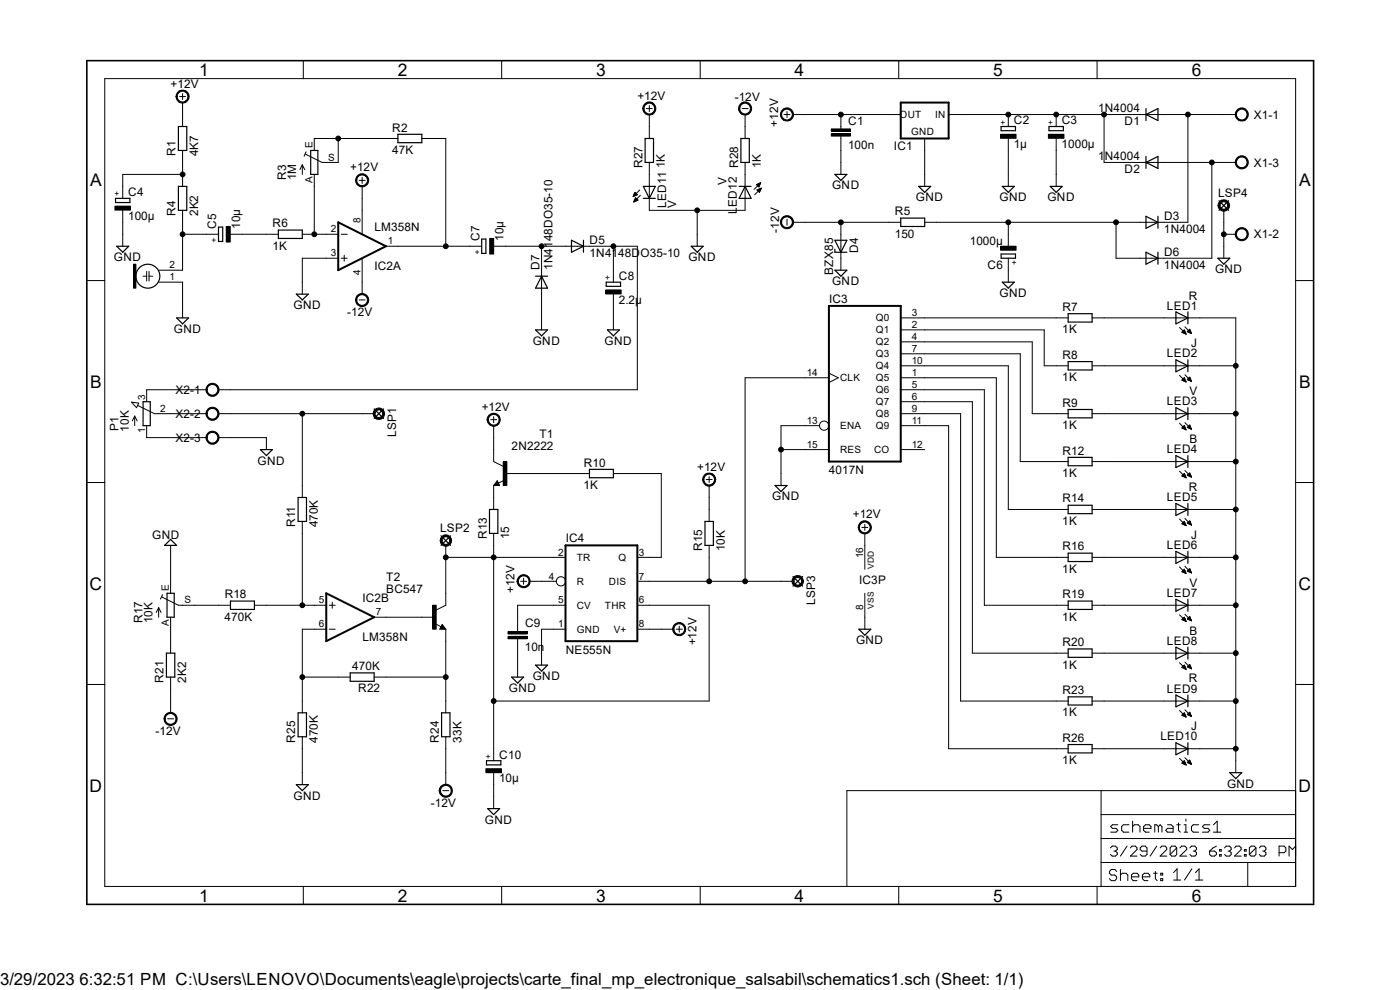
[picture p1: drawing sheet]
<svg xmlns="http://www.w3.org/2000/svg" width="297mm" height="210mm" viewBox="0 0 297 210" stroke-linecap="round" stroke-linejoin="round" font-family="sans-serif">
<g fill="none" stroke="#000" stroke-width=".21">
<path d="M22.2 16.7h252.7v171.3h-252.7zM38 19.3a1.4 1.4 0 0 1 2 .7 1.4 1.4 0 0 1-1 1.8 1.4 1.4 0 0 1-1.7-1.3h.3a1.15 1.15 0 0 1 1.7-1 1.15 1.15 0 0 1 .2 1.9 1.15 1.15 0 0 1-1.9-.5v-.4h-.3l.1-.5zM38.7 19.9v1.2M64.3 12.9v3.8M106.4 12.9v3.8M148.5 12.9v3.8M190.7 12.9v3.8M232.7 12.9v3.8M38.1 20.5h1.3M38.7 37h-12.7v5.1M38.7 21.8v5M38.7 31.9v7.6"/>
<path d="M64.1 35v2M64.1 35l-.5 1M64.1 35l.5 1M64.9 32.2l-.4 .9M66.7 37v12.7M71.8 29.4v5.1h-3.5l-3.5-1.8M75.7 37.4a1.4 1.4 0 0 1 2.3 0 1.4 1.4 0 0 1-.7 2.2 1.4 1.4 0 0 1-1.9-1.3h.3a1.15 1.15 0 0 1 1.7-1 1.15 1.15 0 0 1 .2 1.9 1.15 1.15 0 0 1-1.9-.5v-.4h-.3zM76.2 38.3h1.3M76.8 37.6v1.3M76.8 39.5v10.2M84.4 29.4h-17.7v2.5M89.5 29.4h5.1v22.8"/>
<path d="M136.7 22.1a1.39 1.39 0 0 1 2.2 .2 1.39 1.39 0 0 1-.8 2.1 1.39 1.39 0 0 1-1.7-1.4h.2a1.13 1.13 0 0 1 1.5-1.1 1.13 1.13 0 0 1 .4 1.9 1.13 1.13 0 0 1-1.8-.4l-.1-.4h-.2zM137.1 23h1.3M137.8 34.5v10.1h20.3v-10.1M137.8 22.4v1.3M137.8 24.3v5.1M157 22.1a1.39 1.39 0 0 1 2.2 .2 1.39 1.39 0 0 1-.8 2.1 1.39 1.39 0 0 1-1.7-1.4h.2a1.13 1.13 0 0 1 1.6-1.1 1.13 1.13 0 0 1 .4 1.9 1.13 1.13 0 0 1-1.9-.4l-.1-.4h-.2zM157.4 23h1.3M158.1 24.3v5.1M160.5 39.2h.7M160.6 39.2h.6M160.7 39.3h.4M160.7 39.1h.5"/>
<path d="M160.7 39.4h.4M160.8 39.5h.2M160.9 39.6h.1M160.9 38.9h.4M161.1 38.9h.2M161.3 38.8h.1M161.4 38.8l-1.4 1.4M161.4 38.8l-.4 .9-.5-.5M161.4 38.8l-.9 .4M161.4 40h.1M161.5 39.9l-1.4 1.4M161.5 39.9l-.4 .9-.5-.5"/>
<path d="M161.5 39.9l-.9 .4M165.9 23.4a1.39 1.39 0 0 1 2.2 .2 1.39 1.39 0 0 1-.8 2.1 1.39 1.39 0 0 1-1.7-1.4h.2a1.15 1.15 0 0 1 1.7-1 1.15 1.15 0 0 1 .2 1.9 1.15 1.15 0 0 1-1.8-.5l-.1-.4h-.2zM166.3 24.3h1.3M167 23.7v1.2M168.2 24.3h22.9M176.4 28.4h4v.5h-4zM176.4 27.3h4v.6h-4zM178.4 24.3v3M178.4 28.9v8.1M196.2 29.4v10.1M201.3 24.3h60.9M212.3 28.5h3.3v.8h-3.3z"/>
<path d="M213.9 24.3v2.5M213.9 29.4v10.1M222.4 28.5h3.3v.8h-3.3zM224.1 24.3v2.5M224.1 29.4v10.1M234.2 24.3v10.2h28M252 24.3v22.9h-55.8M257.1 34.5v20.3h-20.3v-7.6M262.4 23.4a1.39 1.39 0 0 1 2.2 .2 1.39 1.39 0 0 1-.8 2.1 1.39 1.39 0 0 1-1.8-1.4h.3a1.13 1.13 0 0 1 1.5-1.1 1.13 1.13 0 0 1 .4 1.8 1.13 1.13 0 0 1-1.8-.3l-.1-.4h-.3zM262.4 33.6a1.39 1.39 0 0 1 2.2 .1 1.39 1.39 0 0 1-.8 2.1 1.39 1.39 0 0 1-1.8-1.3h.3a1.13 1.13 0 0 1 1.5-1.1 1.13 1.13 0 0 1 .4 1.8 1.13 1.13 0 0 1-1.8-.4l-.1-.3h-.3zM18.4 59.5h3.8M24.4 43.7h3.3v.9h-3.3z"/>
<path d="M26 44.6v7.6M28.3 56h.5v5.1h-.5zM30.4 58.6h.7M31.1 57.6v2M31.6 58.6h.8M31.6 57.6v2M33.7 59.9h5v7.5M38.7 49.7h7.7M38.7 44.6v12.7h-5M48 48h.9v3.4h-.9zM48.9 49.7h10.2M64.1 49.7h7.7"/>
<path d="M71.8 54.8h-7.7v7.6M72.4 54.8h1.3M72.4 49.7h1.3M73 54.1v1.3M76.8 54.8v7.6M81.9 52.2h20.3M103.9 50.6h.8v3.3h-.8zM104.7 52.2h30.5v30.5h-88.8M114.9 52.2v17.8M130.1 52.2v7.7M134.4 41.6h.1M134.4 41.5h.3"/>
<path d="M134.4 41.4h.5M134.5 41.4h.6M134.5 41.3h.7M134.5 42.8h.1M134.5 42.7h.2M134.5 41.2h.6M134.5 42.6h.5M134.6 41.1h.4M134.6 42.5h.6M134.6 41h.3M134.6 42.4h.7M134.7 40.9h.1"/>
<path d="M134.7 42.3h.6M134.7 40.8l.5 .5-.9 .4zM134.7 42.2h.4M134.7 42.2h.3M134.8 42.1h.2M134.8 42l.5 .5-.8 .3zM134.8 42h.1M135.7 40.3l-1.4 1.4M135.8 41.4l-1.3 1.4M147.9 44.6v7.6M160.6 40.3h.7M160.7 40.4h.6"/>
<path d="M160.8 40.5h.4M160.8 40.2h.6M160.9 40.6h.3M161 40.6h.2M161 40.1h.4M161.1 40.7h.1M161.2 40h.3M165.9 46.2a1.4 1.4 0 0 1 2.2 .2 1.4 1.4 0 0 1-.7 2.1 1.4 1.4 0 0 1-1.8-1.3h.2a1.14 1.14 0 0 1 1.5-1.1 1.14 1.14 0 0 1 .6 1.7 1.14 1.14 0 0 1-1.8 .1l-.3-.7h-.2zM167 46.5v1.3M168.2 47.2h22.9M178.4 47.2v10.1M212.3 52.2h3.3v.9h-3.3z"/>
<path d="M213.9 47.2v5M213.9 54.8v5.1M258.8 42.7a1.23 1.23 0 0 1 1.9 .3 1.23 1.23 0 0 1-.8 1.8 1.23 1.23 0 0 1-1.5-1.2h.4a.83 .83 0 0 1 1.2-.7 .83 .83 0 0 1 .2 1.4 .83 .83 0 0 1-1.3-.4l-.1-.3h-.4zM259.6 49.7h2.6M259.6 44.6v10.2M262.4 48.8a1.4 1.4 0 0 1 2.2 .1 1.4 1.4 0 0 1-.8 2.1 1.4 1.4 0 0 1-1.8-1.3h.3a1.13 1.13 0 0 1 1.5-1.1 1.13 1.13 0 0 1 .4 1.8 1.13 1.13 0 0 1-1.8-.3l-.1-.4h-.3zM274.9 59.5h3.8M75.7 62.7a1.41 1.41 0 0 1 2.3 .1 1.41 1.41 0 0 1-.7 2.1 1.41 1.41 0 0 1-1.9-1.3h.3a1.15 1.15 0 0 1 1.7-.9 1.15 1.15 0 0 1 .2 1.9 1.15 1.15 0 0 1-1.9-.5v-.5h-.3zM76.2 63.6h1.3M128.5 61.5h3.3v.9h-3.3zM130.1 62.4v7.6M175.9 79.2l1.9 .9-1.9 1.1"/>
<path d="M191.1 67.4h35.5M191.1 70h30.4v7.6h5.1M191.1 77.6h22.8v30.5h12.7M191.1 72.5h27.9v15.3h7.6M191.1 75.1h25.4v22.8h10.1M231.7 67.4h30.5v96.5M231.7 77.6h30.5M250.2 69.5l1.4 1.4M250.2 79.6l1.4 1.4M250.7 70.5l.9 .4M250.7 70.5l.5-.5 .4 .9M250.7 70.5h.8"/>
<path d="M250.8 70.4h.6M250.9 70.3h.5M251 70.6h.5M251 70.2h.4M251.1 70.1h.2M251.2 70.7h.3M251.2 70.1h.1M251.4 69.3l1.4 1.4M251.4 70.8h.2M251.4 79.5l1.4 1.4M251.6 70.9h.1M251.9 70.3h.7"/>
<path d="M252 70.4h.6M252 70.2h.6M252.1 70.1h.4M252.2 70.5h.5M252.2 70.1h.3M252.3 70h.1M252.4 70.6h.3M252.4 69.8l.4 .9-.9-.3zM252.4 69.9h.1M252.6 70.7h.1M27.9 85.3l1.5 .2-.4 1zM28.6 88.3v2"/>
<path d="M28.6 88.3l-.5 1M28.6 88.3l.5 1M29.3 86l3.5 1.8h11M31.1 90.3v2.5h12.7M43.8 82.7h-12.7v2.5M44 81.8a1.4 1.4 0 0 1 2.3 .1 1.4 1.4 0 0 1-.8 2.1 1.4 1.4 0 0 1-1.8-1.3h.2a1.15 1.15 0 0 1 1.7-1 1.15 1.15 0 0 1 .2 1.9 1.15 1.15 0 0 1-1.8-.5l-.1-.4h-.2zM44 86.9a1.39 1.39 0 0 1 2.3 .1 1.39 1.39 0 0 1-.8 2.1 1.39 1.39 0 0 1-1.8-1.3h.2a1.15 1.15 0 0 1 1.7-1 1.15 1.15 0 0 1 .2 1.9 1.15 1.15 0 0 1-1.8-.6l-.1-.3h-.2zM44 91.9a1.39 1.39 0 0 1 2.3 .2 1.39 1.39 0 0 1-.8 2.1 1.39 1.39 0 0 1-1.8-1.4h.2a1.15 1.15 0 0 1 1.7-.9 1.15 1.15 0 0 1 .2 1.9 1.15 1.15 0 0 1-1.8-.6l-.1-.4h-.2zM46.4 87.8h33M46.4 92.8h10.1v2.6M64.1 87.8v17.7M79.5 86.9a1.21 1.21 0 0 1 1.9 .2 1.21 1.21 0 0 1-.7 1.8 1.21 1.21 0 0 1-1.5-1.1h.3a.81 .81 0 0 1 1.1-.8 .81 .81 0 0 1 .4 1.3 .81 .81 0 0 1-1.4-.2l-.1-.3h-.3z"/>
<path d="M103.7 88.1a1.39 1.39 0 0 1 2.2 .2 1.39 1.39 0 0 1-.8 2.1 1.39 1.39 0 0 1-1.8-1.4h.3a1.15 1.15 0 0 1 1.5-1.1 1.15 1.15 0 0 1 .5 1.9 1.15 1.15 0 0 1-1.9-.4l-.1-.4h-.3zM104.1 89h1.3M104.7 88.4v1.3M104.7 90.3v7.6l2.1 1M106.8 97.9h.7v5.1h-.7zM165.7 95.4h10.2M173.9 90.3h-8.2v12.7M175.9 80.1h-17.8v43.2M191.1 87.8h12.7v60.9h22.8M191.1 90.3h10.2v68.5h25.3M191.1 80.1h20.3v38.1h15.2M191.1 82.7h17.7v45.7h17.8"/>
<path d="M191.1 85.2h15.2v53.4h20.3M191.1 95.4h5.1M231.7 87.8h30.5M231.7 97.9h30.5M250.2 89.8l1.4 1.4M250.2 99.9l1.4 1.4M250.7 80.6l.9 .4M250.7 80.6l.5-.5 .4 .9M250.8 80.6h.7M250.8 90.8h.7M250.9 80.6h.5M250.9 80.7h.6"/>
<path d="M250.9 90.7h.5M251 80.4h.4M251 90.6h.4M251 80.3h.3M251 90.9h.5M251.1 80.8h.4M251.1 90.5h.2M251.1 80.3h.2M251.2 90.4h.1M251.2 80.2h.1M251.2 90.3l-.5 .5 .9 .4M251.2 90.3l.4 .9"/>
<path d="M251.2 91h.3M251.2 90.3h.1M251.3 80.9h.3M251.4 89.7l1.4 1.4M251.4 99.8l1.4 1.4M251.5 91.1h.1M251.5 81h.1M251.9 80.6h.7M251.9 90.7h.7M252 80.4h.6M252 90.6h.6M252.1 80.3h.5"/>
<path d="M252.1 90.8h.5M252.1 90.5h.4M252.1 80.6h.5M252.1 80.3h.4M252.2 90.4h.3M252.2 80.2h.3M252.3 90.8h.4M252.3 90.3h.2M252.3 80.1h.1M252.3 80.7h.4M252.3 90.2h.1M252.4 80l.4 .9-.9-.4z"/>
<path d="M252.4 90.2l.4 .9-.9-.4zM252.5 90.9h.2M252.5 80.8h.2M252.7 91h.1M252.7 80.9h.1M18.4 102.4h3.8M36.2 115.7v10.2M64.1 110.6v17.8M93.7 113.8a1.21 1.21 0 0 1 1.9 .3 1.21 1.21 0 0 1-.7 1.7 1.21 1.21 0 0 1-1.5-1.1h.4a.8 .8 0 0 1 1-.8 .8 .8 0 0 1 .4 1.2 .8 .8 0 0 1-1.3-.1l-.1-.3h-.4zM94.6 118.2h25.4M94.6 115.7v12.7l-2.1 1M104.7 103v5.1"/>
<path d="M104.7 113.2v48.2M105.5 102l.5 1h-1.3zM107 101.9l-1.3 .6M107.3 100.5h17.8M130.1 100.5h10.2v17.7h-5.1M149.4 100.8a1.39 1.39 0 0 1 2.2 .2 1.39 1.39 0 0 1-.8 2.1 1.39 1.39 0 0 1-1.7-1.4h.2a1.13 1.13 0 0 1 1.5-1.1 1.13 1.13 0 0 1 .4 1.9 1.13 1.13 0 0 1-1.8-.4l-.1-.4h-.2zM149.8 101.7h1.3M150.5 101.1v1.3M150.5 103v7.6M150.5 115.7v7.6M182.4 111a1.4 1.4 0 0 1 2.2 .1 1.4 1.4 0 0 1-.7 2.1 1.4 1.4 0 0 1-1.8-1.3h.2a1.15 1.15 0 0 1 1.7-1 1.15 1.15 0 0 1 .2 1.9 1.15 1.15 0 0 1-1.8-.5l-.1-.4h-.2zM182.8 111.9h1.3"/>
<path d="M183.5 111.3v1.2M183.5 113.2v7.6M231.7 108.1h30.5M231.7 118.2h30.5M250.2 110.1l1.4 1.4M250.7 101l.9 .3M250.7 101l.5-.5 .4 .8M250.8 101h.7M250.8 111.1h.7M250.8 100.9h.6M250.9 111h.5M250.9 100.8h.5"/>
<path d="M250.9 111.2h.6M251 101h.5M251 110.9h.4M251 100.7h.4M251 110.8h.3M251.1 100.6h.2M251.1 111.3h.4M251.1 110.7h.2M251.2 101.1h.3M251.2 100.5h.1M251.2 110.7h.1M251.2 110.6l.4 .9-.9-.4z"/>
<path d="M251.3 111.4h.3M251.4 101.3h.2M251.4 110l1.4 1.4M251.5 111.5h.1M251.6 101.3h.1M251.9 111l.5-.5 .4 .9zM251.9 100.8h.7M251.9 111h.7M252 110.9h.6M252 100.9h.6M252 100.7h.6M252.1 110.8h.5"/>
<path d="M252.1 100.6h.4M252.1 111.1h.5M252.1 110.7h.4M252.2 101h.5M252.2 100.5h.3M252.2 110.7h.3M252.3 100.5h.1M252.3 110.6h.1M252.3 111.2h.4M252.4 101h.3M252.4 100.3l-.5 .5 .9 .4M252.4 100.3l.4 .9"/>
<path d="M252.4 100.4h.1M252.6 111.3h.1M252.6 101.1h.1M252.8 111.4h.1M274.9 102.4h3.8M33.7 128.9v2M33.7 128.9l-.6 1M33.7 128.9l.5 1M34.3 126.6l3.5 1.8h11.1M34.5 126.2l-.5 .9M36.2 130.9v7.7M54 128.4h15.2"/>
<path d="M69.2 133.5h-5.1v17.7M69.8 128.4h1.3M69.8 133.5h1.3M70.5 127.8v1.2M79.4 130.9h12.6M91.8 128.4h.7v5.1h-.7zM92.4 132.3l1.2 .7M93.8 132.5l.8 1h-1.3zM94.6 133.5v17.7M107.8 135h4v.5h-4zM107.8 134h4v.5h-4zM109.8 135.5v8.1"/>
<path d="M110 122.4a1.39 1.39 0 0 1 2.3 .2 1.39 1.39 0 0 1-.8 2.1 1.39 1.39 0 0 1-1.8-1.4h.2a1.15 1.15 0 0 1 1.6-1.1 1.15 1.15 0 0 1 .4 1.9 1.15 1.15 0 0 1-1.9-.4l-.1-.4h-.2zM110.4 123.3h1.3M111.1 122.7v1.3M112.4 123.3h5.6M120 128.4h-10.2v5.6M120 133.5h-5.1v7.6M135.2 128.4h15.3v20.3h-45.8M135.2 123.3h33M135.2 133.5h7.6M143 132.5a1.4 1.4 0 0 1 2.3 .2 1.4 1.4 0 0 1-.8 2.1 1.4 1.4 0 0 1-1.8-1.3h.3a1.13 1.13 0 0 1 1.5-1.1 1.13 1.13 0 0 1 .4 1.8 1.13 1.13 0 0 1-1.9-.3v-.4h-.3zM143.5 133.5h1.2M144.1 132.8v1.3"/>
<path d="M168.4 122.4a1.22 1.22 0 0 1 1.9 .2 1.22 1.22 0 0 1-.7 1.8 1.22 1.22 0 0 1-1.6-1.1h.4a.83 .83 0 0 1 1.2-.7 .83 .83 0 0 1 .2 1.4 .83 .83 0 0 1-1.3-.4l-.1-.3h-.4zM183.5 125.9v7.6M231.7 128.4h30.5M231.7 138.6h30.5M250.2 120.3l1.4 1.4M250.2 130.4l1.4 1.4M250.7 131.4l.9 .4M250.7 131.4l.5-.5 .4 .9M250.8 121.2h.7M250.8 131.4h.7M250.8 121.3h.7M250.9 121.2h.5"/>
<path d="M250.9 131.3h.5M251 121h.4M251 131.5h.5M251 131.2h.4M251 121.4h.5M251.1 120.9h.2M251.1 131.1h.2M251.2 120.9h.1M251.2 131h.1M251.2 131.6h.3M251.2 120.8l-.5 .5 .9 .4M251.2 120.8l.4 .9"/>
<path d="M251.2 121.5h.3M251.2 120.8h.1M251.4 120.1l1.4 1.4M251.4 130.3l1.4 1.4M251.4 131.7h.2M251.5 121.6h.1M251.6 131.8h.1M251.9 121.2h.7M251.9 121.2l.9 .3M251.9 121.2l.5-.6 .4 .9M251.9 131.3h.7M252 121h.6"/>
<path d="M252 131.4h.6M252 131.2h.6M252.1 121.2h.5M252.1 120.9h.4M252.1 131.1h.4M252.2 120.9h.3M252.2 131h.3M252.2 131.4h.5M252.3 121.3h.4M252.3 120.8h.2M252.3 130.9h.1M252.3 120.7h.1"/>
<path d="M252.4 130.8l-.5 .5 .9 .4M252.4 130.8l.4 .9M252.4 130.8h.1M252.4 131.5h.3M252.5 121.4h.2M252.6 131.6h.1M252.7 121.5h.1M18.4 145.2h3.8M35.1 151.6a1.4 1.4 0 0 1 2.3 .2 1.4 1.4 0 0 1-.8 2.1 1.4 1.4 0 0 1-1.8-1.4h.3a1.15 1.15 0 0 1 1.6-.9 1.15 1.15 0 0 1 .2 1.9 1.15 1.15 0 0 1-1.8-.6v-.4h-.3zM35.6 152.5h1.2M36.2 143.6v7.6M64.1 156.3v10.2"/>
<path d="M64.1 143.6h10.2M79.4 143.6h15.2M94.6 156.3v10.2M231.7 148.7h30.5M231.7 158.8h30.5M250.2 140.6l1.4 1.4M250.2 150.7l1.4 1.4M250.7 141.6l.5-.5 .4 .9zM250.7 141.6h.8M250.7 151.7l.5-.5 .4 .9zM250.8 151.7h.7M250.9 141.5h.5"/>
<path d="M250.9 151.8h.6M250.9 151.6h.5M250.9 141.6h.6M251 141.4h.4M251 151.5h.4M251 141.3h.3M251 151.4h.3M251.1 151.9h.4M251.1 141.7h.4M251.1 141.2h.2M251.2 151.3h.1M251.2 141.1h.1"/>
<path d="M251.3 152h.3M251.3 141.9h.3M251.4 140.5l1.4 1.4M251.4 150.6l1.4 1.4M251.5 152.1h.1M251.5 141.9h.1M251.9 141.5l.5-.5 .4 .9zM251.9 151.6h.7M251.9 151.6l.9 .4M251.9 151.6l.5-.5 .4 .9M251.9 141.5h.7M252 141.4h.6"/>
<path d="M252 151.5h.6M252.1 141.3h.5M252.1 151.4h.4M252.1 151.7h.5M252.1 141.6h.5M252.1 141.2h.4M252.2 151.3h.3M252.2 141.1h.3M252.3 151.3h.2M252.3 141.1h.1M252.3 151.8h.4M252.3 141.6h.4"/>
<path d="M252.3 151.2h.1M252.5 151.9h.2M252.6 141.7h.1M252.7 152h.1M252.8 141.9h.1M274.9 145.2h3.8M93.5 166.8a1.4 1.4 0 0 1 2.3 .2 1.4 1.4 0 0 1-.8 2.1 1.4 1.4 0 0 1-1.8-1.4h.2a1.15 1.15 0 0 1 1.6-1.1 1.15 1.15 0 0 1 .4 1.9 1.15 1.15 0 0 1-1.9-.4l-.1-.4h-.2zM93.9 167.7h1.3M103.1 163.1h3.3v.8h-3.3zM104.7 163.9v7.6M233.6 167.7v20.3M233.6 177.9h41.3"/>
<path d="M233.6 172.8h41.3M235.6 179.9l.4-.4h.6l.4 .4v.3l-.4 .4M237.2 175h-1.2l-.4 .3 .4 .4h.8l.4 .4-.4 .4h-1.2M239.1 179.5l-1.4 2.1M239.5 175h-1.2l-.3 .3v.8l.3 .4h1.2M239.8 179.9l.4-.4h.7l.3 .4v.3l-1.4 1.4h1.4M240.3 175.3l.4-.3h.8l.4 .3v1.2M240.3 174.2v2.3M242.6 175.7h1.6v-.4l-.4-.3h-.8l-.4 .3v.8l.4 .4h.8M245.4 179.5l-1.4 2.1M245.7 175.3l-.3-.3h-.4v1.5M245.7 175.3v1.2"/>
<path d="M245.7 175.3l.4-.3 .4 .3v1.2M246.1 179.9l.4-.4h.7l.3 .4v.3l-1.4 1.4h1.4M247.7 175h.8l.4 .3v1.2h-1.2l-.4-.4 .4-.4h1.2M249.6 175h.8M249.6 179.9l-.3-.4h-.7l-.4 .4v1.4M249.6 179.9v1.4l-.3 .3h-.7l-.4-.3M249.6 179.9l-1.4 1.4M250 174.6v1.5l.4 .4M250.2 160.9l1.4 1.4M250.3 179.9l.4-.4h.7l.4 .4v.3l-1.5 1.4h1.5M250.8 161.9h.7M250.8 161.8h.7"/>
<path d="M250.9 161.8h.5M251 162h.5M251 161.7h.4M251.1 161.5h.2M251.2 161.5h.1M251.2 176.5h.8M251.2 175h.4v1.5M251.2 162.1h.3M251.2 161.4l.4 .9-.9-.4zM251.4 160.7l1.4 1.4M251.4 162.2h.2M251.6 173.8v.4"/>
<path d="M251.6 162.3h.1M251.9 161.8h.7M252 161.8h.6M252 161.7h.6M252.1 161.5h.4M252.2 161.5h.3M252.2 161.9h.5M252.3 161.4h.1M252.3 161.3h.1M252.4 161.2l.4 .9-.9-.3zM252.4 179.9l.4-.4h.7l.3 .4v.3l-.3 .4M252.4 162h.3"/>
<path d="M252.6 162.1h.2M254.3 175h-1.1l-.4 .3v.8l.4 .4h1.1M256.7 175h-1.2l-.4 .3 .4 .4h.8l.4 .4-.4 .4h-1.2M257.4 176.5h1.6M257.4 175l.8-.8v2.3M258.1 179.5l-.8 .4-.7 .7M259.8 179.9l.3-.4h.8l.3 .4v.3l-.3 .4M261.9 179.9l.4-.4h.7l.3 .4v.3l-1.4 1.4h1.4M266.4 179.9l-.3-.4h-.7l-.4 .4v1.4M266.4 179.9v1.4l-.3 .3h-.7l-.4-.3M266.4 179.9l-1.4 1.4M267.2 179.9l.3-.4h.7l.4 .4v.3l-.4 .4"/>
<path d="M274.9 167.7h-95.2v20.3M274.9 179.5l-.7 .7-.7-.7v2.1M64.3 188v3.9M106.4 188v3.9M148.5 188v3.9M190.7 188v3.9M232.7 188v3.9M233.6 183h41.3M236.3 180.6h.3M236.6 180.6l.4 .3v.4l-.4 .3h-.6l-.4-.3M236.9 184.9l-.4-.5h-.7l-.4 .5v.4l.4 .3h.7l.4 .4v.4l-.4 .4h-.7l-.4-.4M237.7 184.4v2.4"/>
<path d="M237.7 185.6l.4-.3h.8l.4 .3v1.2M240 186h1.6v-.4l-.4-.3h-.8l-.4 .3v.8l.4 .4h.8M242.4 186h1.5v-.4l-.4-.3h-.7l-.4 .3v.8l.4 .4h.7M243.3 180.6h-1l-.4-.4v-.3l.4-.4h.7l.3 .4v1.4l-.3 .3h-.7l-.4-.3M244.7 185.3h.8M245.1 184.9v1.5l.4 .4M246.3 185.3h.4v.3h-.4zM246.3 186.4h.4v.4h-.4zM249 185.1l.7-.8v2.4M249 186.7h1.5M252.9 184.3l-1.6 2.4M253.2 180.6h.3"/>
<path d="M253.5 180.6l.3 .3v.4l-.3 .3h-.7l-.4-.3M253.6 186.7h1.6M253.6 185.1l.8-.8v2.4M256.6 180.6h1.1l.4 .3v.4l-.4 .3h-.7l-.4-.3zM258.7 180.2h.4v.4h-.4zM258.7 181.3h.4v.3h-.4zM260.5 180.6h.4M260.9 180.6l.3 .3v.4l-.3 .3h-.8l-.3-.3M264 180.2h.4v.4h-.4zM264 181.3h.4v.3h-.4zM264.7 183v5M267.9 180.6h.3"/>
<path d="M268.2 180.6l.4 .3v.4l-.4 .3h-.7l-.3-.3M271.4 180.9h1l.4-.3v-.7l-.4-.4h-1v2.1"/>
<circle cx="38.7" cy="37" r=".51"/>
<circle cx="71.8" cy="29.4" r=".51"/>
<circle cx="178.4" cy="24.3" r=".51"/>
<circle cx="213.9" cy="24.3" r=".51"/>
<circle cx="224.1" cy="24.3" r=".51"/>
<circle cx="234.2" cy="24.3" r=".51"/>
<circle cx="252" cy="24.3" r=".51"/>
<circle cx="257.1" cy="34.5" r=".51"/>
<circle cx="38.7" cy="49.7" r=".51"/>
<circle cx="66.7" cy="49.7" r=".51"/>
<circle cx="94.6" cy="52.2" r=".51"/>
<circle cx="114.9" cy="52.2" r=".51"/>
<circle cx="130.1" cy="52.2" r=".51"/>
<circle cx="147.9" cy="44.6" r=".51"/>
<circle cx="178.4" cy="47.2" r=".51"/>
<circle cx="213.9" cy="47.2" r=".51"/>
<circle cx="236.8" cy="47.2" r=".51"/>
<circle cx="259.6" cy="49.7" r=".51"/>
<circle cx="262.2" cy="77.6" r=".51"/>
<circle cx="64.1" cy="87.8" r=".51"/>
<circle cx="165.7" cy="95.4" r=".51"/>
<circle cx="174.8" cy="90.3" r=".98"/>
<circle cx="262.2" cy="87.8" r=".51"/>
<circle cx="262.2" cy="97.9" r=".51"/>
<circle cx="94.6" cy="118.2" r=".51"/>
<circle cx="104.7" cy="118.2" r=".51"/>
<circle cx="262.2" cy="118.2" r=".51"/>
<circle cx="262.2" cy="108.1" r=".51"/>
<circle cx="64.1" cy="128.4" r=".51"/>
<circle cx="119" cy="123.3" r=".98"/>
<circle cx="150.4" cy="123.3" r=".51"/>
<circle cx="158.1" cy="123.3" r=".51"/>
<circle cx="262.2" cy="138.6" r=".51"/>
<circle cx="262.2" cy="128.4" r=".51"/>
<circle cx="64.1" cy="143.6" r=".51"/>
<circle cx="94.6" cy="143.6" r=".51"/>
<circle cx="104.7" cy="148.7" r=".51"/>
<circle cx="262.2" cy="158.8" r=".51"/>
<circle cx="262.2" cy="148.7" r=".51"/>
</g>
<path d="M18.4 12.9h260.3v179h-260.3z" fill="none" stroke="#000" stroke-width=".34"/>
<g fill="none" stroke="#000" stroke-width=".25">
<path d="M37.8 26.8h1.8v5.1h-1.8zM37.8 39.5h1.8v5.1h-1.8zM65.9 31.9h1.5v5.1h-1.5zM84.4 28.5h5.1v1.8h-5.1zM136.5 39.5h2.5l-1.2 2.6zM136.9 29.4h1.7v5.1h-1.7zM156.8 39.5h2.5M157.2 29.4h1.8v5.1h-1.8zM158.1 39.5l1.2 2.6h-2.5zM177.1 37h2.6l-1.3 1.3zM194.9 39.5h2.5l-1.2 1.3zM212.4 26.8h3v.9h-3z"/>
<path d="M212.6 39.5h2.6l-1.3 1.3zM222.5 26.8h3.1v.9h-3.1zM222.8 39.5h2.5l-1.2 1.3zM243.1 34.5l2.6-1.3v2.5zM243.1 23v2.6M243.1 33.2v2.5M243.1 24.3l2.6-1.3v2.6zM24.5 42.1h3.1v.9h-3.1zM24.8 52.2h2.5l-1.3 1.3zM46.4 48.2h.8v3h-.8zM59.1 48.8h5v1.8h-5zM102.2 50.7h.9v3.1h-.9z"/>
<path d="M113.6 58.6h2.6M114.9 58.6l1.3 2.5h-2.6zM121.2 51l2.6 1.2-2.6 1.3zM123.8 51v2.5M128.6 59.9h3.1v.8h-3.1zM136.5 42.1h2.5M146.6 52.2h2.6l-1.3 1.3zM177.1 57.3h2.6l-1.3 1.3zM177.1 51h2.6l-1.3 2.5zM177.1 52.9v.6h2.6M191.1 46.3h5.1v1.7h-5.1zM212.4 53.9h3v.9h-3z"/>
<path d="M212.6 59.9h2.6l-1.3 1.2zM243.1 45.9l2.6 1.3-2.6 1.2zM243.1 53.5l2.6 1.3-2.6 1.2zM245.7 45.9v2.5M245.7 53.5v2.5M258.4 54.8h2.5l-1.3 1.2zM258.6 42.6l2 2M260.6 42.6l-2 2M37.5 67.4h2.5l-1.3 1.3zM62.9 62.4h2.5l-1.3 1.2zM113.6 70h2.6l-1.3 1.2zM128.9 70h2.5l-1.3 1.2z"/>
<path d="M226.6 66.5h5.1v1.8h-5.1zM226.6 76.7h5.1v1.8h-5.1zM249.5 66.2l2.5 1.2-2.5 1.3zM249.5 76.3l2.5 1.3-2.5 1.3zM252 66.2v2.5M252 76.3v2.6M30.4 85.2h1.5v5.1h-1.5zM55.2 95.4h2.6l-1.3 1.2zM79.4 86.7l2 2.1M81.4 86.7l-2 2.1M125.1 99.6h5v1.7h-5zM226.6 86.9h5.1v1.7h-5.1z"/>
<path d="M226.6 97h5.1v1.8h-5.1zM249.5 86.5l2.5 1.3-2.5 1.2zM249.5 96.6l2.5 1.3-2.5 1.3zM252 86.5v2.5M252 96.6v2.6M34.9 115.7l1.3-1.3 1.3 1.3zM63.2 105.5h1.8v5.1h-1.8zM93.6 113.7l2 2M95.6 113.7l-2 2M103.8 108.1h1.8v5.1h-1.8zM105.5 102.5l-.1 .2h.3l-.2-.5-.5 .7h.7M149.6 110.6h1.7v5.1h-1.7z"/>
<path d="M164.4 103h2.6l-1.3 1.3zM226.6 107.2h5.1v1.8h-5.1zM226.6 117.3h5.1v1.8h-5.1zM249.5 106.8l2.5 1.3-2.5 1.2zM249.5 117l2.5 1.2-2.5 1.3zM252 106.8v2.5M252 117v2.5M35.3 138.6h1.8v5h-1.8zM35.4 125.9h1.6v5h-1.6zM48.9 127.5h5.1v1.8h-5.1zM93.8 133l.1 .2h-.3l.2-.5 .5 .6h-.7M168.2 122.3l2.1 2"/>
<path d="M170.3 122.3l-2.1 2M182.2 133.5h2.5l-1.2 1.2zM226.6 127.5h5.1v1.8h-5.1zM226.6 137.7h5.1v1.7h-5.1zM249.5 127.1l2.5 1.3-2.5 1.3zM249.5 137.3l2.5 1.3-2.5 1.2zM252 127.1v2.6M252 137.3v2.5M63.2 151.2h1.8v5.1h-1.8zM74.3 142.7h5.1v1.8h-5.1zM93.7 151.2h1.8v5.1h-1.8zM108.5 143.6h2.6l-1.3 1.3z"/>
<path d="M113.6 141.1h2.6l-1.3 1.3zM226.6 147.8h5.1v1.8h-5.1zM226.6 157.9h5.1v1.8h-5.1zM249.5 147.4l2.5 1.3-2.5 1.2zM249.5 157.6l2.5 1.2-2.5 1.3zM252 147.4v2.5M252 157.6v2.5M62.9 166.5h2.5l-1.3 1.2zM103.2 161.4h3.1v.9h-3.1zM103.5 171.5h2.5l-1.3 1.3zM260.9 163.9h2.5l-1.2 1.3z"/>
<circle cx="31.4" cy="58.6" r="2.54"/>
</g>
<path d="M191.1 21.8h10.2v7.6h-10.2zM71.8 47.2l10.1 5-10.1 5.1zM175.9 64.9h15.2v33h-15.2zM120 115.7h15.2v20.3h-15.2zM69.2 125.9l10.2 5-10.2 5.1z" fill="none" stroke="#000" stroke-width=".42"/>
<g fill="#000">
<path d="M38 19.3a1.4 1.4 0 0 1 2 .7 1.4 1.4 0 0 1-1 1.8 1.4 1.4 0 0 1-1.7-1.3h.3a1.15 1.15 0 0 1 1.7-1 1.15 1.15 0 0 1 .2 1.9 1.15 1.15 0 0 1-1.9-.5v-.4h-.3l.1-.5z" fill-rule="evenodd"/>
<path d="M75.7 37.4a1.4 1.4 0 0 1 2.3 0 1.4 1.4 0 0 1-.7 2.2 1.4 1.4 0 0 1-1.9-1.3h.3a1.15 1.15 0 0 1 1.7-1 1.15 1.15 0 0 1 .2 1.9 1.15 1.15 0 0 1-1.9-.5v-.4h-.3z" fill-rule="evenodd"/>
<path d="M136.7 22.1a1.39 1.39 0 0 1 2.2 .2 1.39 1.39 0 0 1-.8 2.1 1.39 1.39 0 0 1-1.7-1.4h.2a1.13 1.13 0 0 1 1.5-1.1 1.13 1.13 0 0 1 .4 1.9 1.13 1.13 0 0 1-1.8-.4l-.1-.4h-.2z" fill-rule="evenodd"/>
<path d="M157 22.1a1.39 1.39 0 0 1 2.2 .2 1.39 1.39 0 0 1-.8 2.1 1.39 1.39 0 0 1-1.7-1.4h.2a1.13 1.13 0 0 1 1.6-1.1 1.13 1.13 0 0 1 .4 1.9 1.13 1.13 0 0 1-1.9-.4l-.1-.4h-.2z" fill-rule="evenodd"/>
<path d="M165.9 23.4a1.39 1.39 0 0 1 2.2 .2 1.39 1.39 0 0 1-.8 2.1 1.39 1.39 0 0 1-1.7-1.4h.2a1.15 1.15 0 0 1 1.7-1 1.15 1.15 0 0 1 .2 1.9 1.15 1.15 0 0 1-1.8-.5l-.1-.4h-.2z" fill-rule="evenodd"/>
<path d="M176.4 28.4h4v.5h-4z" fill-rule="evenodd"/>
<path d="M176.4 27.3h4v.6h-4z" fill-rule="evenodd"/>
<path d="M212.3 28.5h3.3v.8h-3.3z" fill-rule="evenodd"/>
<path d="M222.4 28.5h3.3v.8h-3.3z" fill-rule="evenodd"/>
<path d="M262.4 23.4a1.39 1.39 0 0 1 2.2 .2 1.39 1.39 0 0 1-.8 2.1 1.39 1.39 0 0 1-1.8-1.4h.3a1.13 1.13 0 0 1 1.5-1.1 1.13 1.13 0 0 1 .4 1.8 1.13 1.13 0 0 1-1.8-.3l-.1-.4h-.3z" fill-rule="evenodd"/>
<path d="M262.4 33.6a1.39 1.39 0 0 1 2.2 .1 1.39 1.39 0 0 1-.8 2.1 1.39 1.39 0 0 1-1.8-1.3h.3a1.13 1.13 0 0 1 1.5-1.1 1.13 1.13 0 0 1 .4 1.8 1.13 1.13 0 0 1-1.8-.4l-.1-.3h-.3z" fill-rule="evenodd"/>
<path d="M24.4 43.7h3.3v.9h-3.3z" fill-rule="evenodd"/>
<path d="M28.3 56h.5v5.1h-.5z" fill-rule="evenodd"/>
<path d="M48 48h.9v3.4h-.9z" fill-rule="evenodd"/>
<path d="M103.9 50.6h.8v3.3h-.8z" fill-rule="evenodd"/>
<path d="M165.9 46.2a1.4 1.4 0 0 1 2.2 .2 1.4 1.4 0 0 1-.7 2.1 1.4 1.4 0 0 1-1.8-1.3h.2a1.14 1.14 0 0 1 1.5-1.1 1.14 1.14 0 0 1 .6 1.7 1.14 1.14 0 0 1-1.8 .1l-.3-.7h-.2z" fill-rule="evenodd"/>
<path d="M212.3 52.2h3.3v.9h-3.3z" fill-rule="evenodd"/>
<path d="M258.8 42.7a1.23 1.23 0 0 1 1.9 .3 1.23 1.23 0 0 1-.8 1.8 1.23 1.23 0 0 1-1.5-1.2h.4a.83 .83 0 0 1 1.2-.7 .83 .83 0 0 1 .2 1.4 .83 .83 0 0 1-1.3-.4l-.1-.3h-.4z" fill-rule="evenodd"/>
<path d="M262.4 48.8a1.4 1.4 0 0 1 2.2 .1 1.4 1.4 0 0 1-.8 2.1 1.4 1.4 0 0 1-1.8-1.3h.3a1.13 1.13 0 0 1 1.5-1.1 1.13 1.13 0 0 1 .4 1.8 1.13 1.13 0 0 1-1.8-.3l-.1-.4h-.3z" fill-rule="evenodd"/>
<path d="M75.7 62.7a1.41 1.41 0 0 1 2.3 .1 1.41 1.41 0 0 1-.7 2.1 1.41 1.41 0 0 1-1.9-1.3h.3a1.15 1.15 0 0 1 1.7-.9 1.15 1.15 0 0 1 .2 1.9 1.15 1.15 0 0 1-1.9-.5v-.5h-.3z" fill-rule="evenodd"/>
<path d="M128.5 61.5h3.3v.9h-3.3z" fill-rule="evenodd"/>
<path d="M44 81.8a1.4 1.4 0 0 1 2.3 .1 1.4 1.4 0 0 1-.8 2.1 1.4 1.4 0 0 1-1.8-1.3h.2a1.15 1.15 0 0 1 1.7-1 1.15 1.15 0 0 1 .2 1.9 1.15 1.15 0 0 1-1.8-.5l-.1-.4h-.2z" fill-rule="evenodd"/>
<path d="M44 86.9a1.39 1.39 0 0 1 2.3 .1 1.39 1.39 0 0 1-.8 2.1 1.39 1.39 0 0 1-1.8-1.3h.2a1.15 1.15 0 0 1 1.7-1 1.15 1.15 0 0 1 .2 1.9 1.15 1.15 0 0 1-1.8-.6l-.1-.3h-.2z" fill-rule="evenodd"/>
<path d="M44 91.9a1.39 1.39 0 0 1 2.3 .2 1.39 1.39 0 0 1-.8 2.1 1.39 1.39 0 0 1-1.8-1.4h.2a1.15 1.15 0 0 1 1.7-.9 1.15 1.15 0 0 1 .2 1.9 1.15 1.15 0 0 1-1.8-.6l-.1-.4h-.2z" fill-rule="evenodd"/>
<path d="M79.5 86.9a1.21 1.21 0 0 1 1.9 .2 1.21 1.21 0 0 1-.7 1.8 1.21 1.21 0 0 1-1.5-1.1h.3a.81 .81 0 0 1 1.1-.8 .81 .81 0 0 1 .4 1.3 .81 .81 0 0 1-1.4-.2l-.1-.3h-.3z" fill-rule="evenodd"/>
<path d="M103.7 88.1a1.39 1.39 0 0 1 2.2 .2 1.39 1.39 0 0 1-.8 2.1 1.39 1.39 0 0 1-1.8-1.4h.3a1.15 1.15 0 0 1 1.5-1.1 1.15 1.15 0 0 1 .5 1.9 1.15 1.15 0 0 1-1.9-.4l-.1-.4h-.3z" fill-rule="evenodd"/>
<path d="M106.8 97.9h.7v5.1h-.7z" fill-rule="evenodd"/>
<path d="M93.7 113.8a1.21 1.21 0 0 1 1.9 .3 1.21 1.21 0 0 1-.7 1.7 1.21 1.21 0 0 1-1.5-1.1h.4a.8 .8 0 0 1 1-.8 .8 .8 0 0 1 .4 1.2 .8 .8 0 0 1-1.3-.1l-.1-.3h-.4z" fill-rule="evenodd"/>
<path d="M149.4 100.8a1.39 1.39 0 0 1 2.2 .2 1.39 1.39 0 0 1-.8 2.1 1.39 1.39 0 0 1-1.7-1.4h.2a1.13 1.13 0 0 1 1.5-1.1 1.13 1.13 0 0 1 .4 1.9 1.13 1.13 0 0 1-1.8-.4l-.1-.4h-.2z" fill-rule="evenodd"/>
<path d="M182.4 111a1.4 1.4 0 0 1 2.2 .1 1.4 1.4 0 0 1-.7 2.1 1.4 1.4 0 0 1-1.8-1.3h.2a1.15 1.15 0 0 1 1.7-1 1.15 1.15 0 0 1 .2 1.9 1.15 1.15 0 0 1-1.8-.5l-.1-.4h-.2z" fill-rule="evenodd"/>
<path d="M91.8 128.4h.7v5.1h-.7z" fill-rule="evenodd"/>
<path d="M107.8 135h4v.5h-4z" fill-rule="evenodd"/>
<path d="M107.8 134h4v.5h-4z" fill-rule="evenodd"/>
<path d="M110 122.4a1.39 1.39 0 0 1 2.3 .2 1.39 1.39 0 0 1-.8 2.1 1.39 1.39 0 0 1-1.8-1.4h.2a1.15 1.15 0 0 1 1.6-1.1 1.15 1.15 0 0 1 .4 1.9 1.15 1.15 0 0 1-1.9-.4l-.1-.4h-.2z" fill-rule="evenodd"/>
<path d="M143 132.5a1.4 1.4 0 0 1 2.3 .2 1.4 1.4 0 0 1-.8 2.1 1.4 1.4 0 0 1-1.8-1.3h.3a1.13 1.13 0 0 1 1.5-1.1 1.13 1.13 0 0 1 .4 1.8 1.13 1.13 0 0 1-1.9-.3v-.4h-.3z" fill-rule="evenodd"/>
<path d="M168.4 122.4a1.22 1.22 0 0 1 1.9 .2 1.22 1.22 0 0 1-.7 1.8 1.22 1.22 0 0 1-1.6-1.1h.4a.83 .83 0 0 1 1.2-.7 .83 .83 0 0 1 .2 1.4 .83 .83 0 0 1-1.3-.4l-.1-.3h-.4z" fill-rule="evenodd"/>
<path d="M35.1 151.6a1.4 1.4 0 0 1 2.3 .2 1.4 1.4 0 0 1-.8 2.1 1.4 1.4 0 0 1-1.8-1.4h.3a1.15 1.15 0 0 1 1.6-.9 1.15 1.15 0 0 1 .2 1.9 1.15 1.15 0 0 1-1.8-.6v-.4h-.3z" fill-rule="evenodd"/>
<path d="M93.5 166.8a1.4 1.4 0 0 1 2.3 .2 1.4 1.4 0 0 1-.8 2.1 1.4 1.4 0 0 1-1.8-1.4h.2a1.15 1.15 0 0 1 1.6-1.1 1.15 1.15 0 0 1 .4 1.9 1.15 1.15 0 0 1-1.9-.4l-.1-.4h-.2z" fill-rule="evenodd"/>
<path d="M103.1 163.1h3.3v.8h-3.3z" fill-rule="evenodd"/>
<circle cx="38.7" cy="37" r=".51"/>
<circle cx="71.8" cy="29.4" r=".51"/>
<circle cx="178.4" cy="24.3" r=".51"/>
<circle cx="213.9" cy="24.3" r=".51"/>
<circle cx="224.1" cy="24.3" r=".51"/>
<circle cx="234.2" cy="24.3" r=".51"/>
<circle cx="252" cy="24.3" r=".51"/>
<circle cx="257.1" cy="34.5" r=".51"/>
<circle cx="38.7" cy="49.7" r=".51"/>
<circle cx="66.7" cy="49.7" r=".51"/>
<circle cx="94.6" cy="52.2" r=".51"/>
<circle cx="114.9" cy="52.2" r=".51"/>
<circle cx="130.1" cy="52.2" r=".51"/>
<circle cx="147.9" cy="44.6" r=".51"/>
<circle cx="178.4" cy="47.2" r=".51"/>
<circle cx="213.9" cy="47.2" r=".51"/>
<circle cx="236.8" cy="47.2" r=".51"/>
<circle cx="259.6" cy="49.7" r=".51"/>
<circle cx="262.2" cy="77.6" r=".51"/>
<circle cx="64.1" cy="87.8" r=".51"/>
<circle cx="165.7" cy="95.4" r=".51"/>
<circle cx="262.2" cy="87.8" r=".51"/>
<circle cx="262.2" cy="97.9" r=".51"/>
<circle cx="94.6" cy="118.2" r=".51"/>
<circle cx="104.7" cy="118.2" r=".51"/>
<circle cx="262.2" cy="118.2" r=".51"/>
<circle cx="262.2" cy="108.1" r=".51"/>
<circle cx="64.1" cy="128.4" r=".51"/>
<circle cx="150.4" cy="123.3" r=".51"/>
<circle cx="158.1" cy="123.3" r=".51"/>
<circle cx="262.2" cy="138.6" r=".51"/>
<circle cx="262.2" cy="128.4" r=".51"/>
<circle cx="64.1" cy="143.6" r=".51"/>
<circle cx="94.6" cy="143.6" r=".51"/>
<circle cx="104.7" cy="148.7" r=".51"/>
<circle cx="262.2" cy="158.8" r=".51"/>
<circle cx="262.2" cy="148.7" r=".51"/>
</g>
<g font-size="3.7">
<text x="42.2" y="16.1">1</text>
<text x="84.4" y="16.1">2</text>
<text x="126.5" y="16.1">3</text>
<text x="168.6" y="16.1">4</text>
<text x="210.7" y="16.1">5</text>
<text x="252.8" y="16.1">6</text>
<text x="19.1" y="39.4">A</text>
<text x="275.6" y="39.4">A</text>
<text x="19.1" y="82.3">B</text>
<text x="275.6" y="82.3">B</text>
<text x="19" y="125.1">C</text>
<text x="275.5" y="125.1">C</text>
<text x="19" y="167.9">D</text>
<text x="275.5" y="167.9">D</text>
<text x="42.2" y="191.3">1</text>
<text x="84.4" y="191.3">2</text>
<text x="126.5" y="191.3">3</text>
<text x="168.6" y="191.3">4</text>
<text x="210.7" y="191.3">5</text>
<text x="252.8" y="191.3">6</text>
</g>
<text font-size="3.6" x="0" y="209">3/29/2023 6:32:51 PM C:\Users\LENOVO\Documents\eagle\projects\carte_final_mp_electronique_salsabil\schematics1.sch (Sheet: 1/1)</text>
<g font-size="2.5">
<text x="36.2" y="18.6">+12V</text>
<text x="135.2" y="21.1">+12V</text>
<text x="155.9" y="21.4">-12V</text>
<text x="233" y="23.7">1N4004</text>
<text x="83.2" y="27.9">R2</text>
<text x="165.1" y="26.8" transform="rotate(-90 165.1 26.8)">+12V</text>
<text x="180" y="26.5">C1</text>
<text x="215.1" y="26.4">C2</text>
<text x="225.3" y="26.4">C3</text>
<text x="238.6" y="26.5">D1</text>
<text x="266" y="25.2">X1-1</text>
<text x="37.2" y="33.1" transform="rotate(-90 37.2 33.1)">R1</text>
<text x="42" y="33.2" transform="rotate(-90 42 33.2)">4K7</text>
<text x="83.2" y="32.7">47K</text>
<text x="136.3" y="35.7" transform="rotate(-90 136.3 35.7)">R27</text>
<text x="141.1" y="35.7" transform="rotate(-90 141.1 35.7)">1K</text>
<text x="156.6" y="35.7" transform="rotate(-90 156.6 35.7)">R28</text>
<text x="161.4" y="35.7" transform="rotate(-90 161.4 35.7)">1K</text>
<text x="179.9" y="31.5">100n</text>
<text x="189.7" y="31.9">IC1</text>
<text x="215.1" y="31.4">1µ</text>
<text x="225.2" y="31.4">1000µ</text>
<text x="233" y="33.9">1N4004</text>
<text x="266" y="35.3">X1-3</text>
<text x="27.2" y="41.6">C4</text>
<text x="60.7" y="38.2" transform="rotate(-90 60.7 38.2)">R3</text>
<text x="62.9" y="38.3" transform="rotate(-90 62.9 38.3)">1M</text>
<text x="74.3" y="36.4">+12V</text>
<text x="154.1" y="39.2" transform="rotate(-90 154.1 39.2)">V</text>
<text x="176.5" y="40.2">GND</text>
<text x="238.6" y="36.7">D2</text>
<text x="258.4" y="41.7">LSP4</text>
<text x="27.2" y="46.7">100µ</text>
<text x="37.2" y="45.8" transform="rotate(-90 37.2 45.8)">R4</text>
<text x="42" y="45.9" transform="rotate(-90 42 45.9)">2K2</text>
<text x="141.3" y="44.1" transform="rotate(-90 141.3 44.1)">LED11</text>
<text x="143.5" y="44.1" transform="rotate(-90 143.5 44.1)">V</text>
<text x="156.3" y="45.4" transform="rotate(-90 156.3 45.4)">LED12</text>
<text x="189.9" y="45.6">R5</text>
<text x="194.3" y="42.7">GND</text>
<text x="212.1" y="42.7">GND</text>
<text x="222.2" y="42.7">GND</text>
<text x="247" y="46.7">D3</text>
<text x="45.8" y="48.5" transform="rotate(-90 45.8 48.5)">C5</text>
<text x="50.9" y="48.6" transform="rotate(-90 50.9 48.6)">10µ</text>
<text x="57.8" y="53">1K</text>
<text x="57.8" y="48.2">R6</text>
<text x="79.4" y="48.9">LM358N</text>
<text x="101.7" y="51.1" transform="rotate(-90 101.7 51.1)">C7</text>
<text x="106.8" y="51.1" transform="rotate(-90 106.8 51.1)">10µ</text>
<text x="125.1" y="51.7">D5</text>
<text x="165.3" y="49.4" transform="rotate(-90 165.3 49.4)">-12V</text>
<text x="182.1" y="53.7" transform="rotate(-90 182.1 53.7)">D4</text>
<text x="189.8" y="50.5">150</text>
<text x="205.7" y="51.9">1000µ</text>
<text x="246.9" y="49.4">1N4004</text>
<text x="266" y="50.6">X1-2</text>
<text x="24.2" y="55.4">GND</text>
<text x="79.4" y="57.2">IC2A</text>
<text x="114.4" y="57.3" transform="rotate(-90 114.4 57.3)">D7</text>
<text x="117.2" y="57.3" transform="rotate(-90 117.2 57.3)">1N4148DO35-10</text>
<text x="125.1" y="54.5">1N4148DO35-10</text>
<text x="131.3" y="59.4">C8</text>
<text x="146.1" y="55.4">GND</text>
<text x="176.7" y="58.3" transform="rotate(-90 176.7 58.3)">BZX85</text>
<text x="209.5" y="57">C6</text>
<text x="246.9" y="57.1">1N4004</text>
<text x="247" y="54.3">D6</text>
<text x="257.8" y="58">GND</text>
<text x="62.3" y="65.5">GND</text>
<text x="131.3" y="64.4">2.2µ</text>
<text x="175.9" y="64.3">IC3</text>
<text x="176.5" y="60.5">GND</text>
<text x="212.1" y="63">GND</text>
<text x="225.4" y="66">R7</text>
<text x="247.6" y="65.7">LED1</text>
<text x="252.2" y="63.5">R</text>
<text x="36.9" y="70.6">GND</text>
<text x="73.7" y="67.1">-12V</text>
<text x="225.3" y="70.7">1K</text>
<text x="113" y="73.2">GND</text>
<text x="128.3" y="73.2">GND</text>
<text x="225.4" y="76.1">R8</text>
<text x="247.6" y="75.8">LED2</text>
<text x="252.7" y="73.7">J</text>
<text x="37.2" y="83.6">X2-1</text>
<text x="225.3" y="80.9">1K</text>
<text x="252.4" y="83.8">V</text>
<text x="37.2" y="88.6">X2-2</text>
<text x="102.2" y="87.1">+12V</text>
<text x="225.4" y="86.3">R9</text>
<text x="247.6" y="86">LED3</text>
<text x="25.1" y="91.5" transform="rotate(-90 25.1 91.5)">P1</text>
<text x="27.3" y="91.6" transform="rotate(-90 27.3 91.6)">10K</text>
<text x="37.2" y="93.7">X2-3</text>
<text x="84.1" y="92.8" transform="rotate(-90 84.1 92.8)">LSP1</text>
<text x="108.5" y="95.4">2N2222</text>
<text x="114.5" y="92.8">T1</text>
<text x="225.3" y="91.1">1K</text>
<text x="252.4" y="94">B</text>
<text x="54.7" y="98.6">GND</text>
<text x="123.8" y="99">R10</text>
<text x="147.9" y="99.8">+12V</text>
<text x="175.9" y="100.5">4017N</text>
<text x="225.3" y="101.2">1K</text>
<text x="225.4" y="96.4">R12</text>
<text x="247.6" y="96.1">LED4</text>
<text x="123.8" y="103.8">1K</text>
<text x="163.8" y="106.2">GND</text>
<text x="225.4" y="106.6">R14</text>
<text x="247.6" y="106.3">LED5</text>
<text x="252.2" y="104.1">R</text>
<text x="62.6" y="111.8" transform="rotate(-90 62.6 111.8)">R11</text>
<text x="67.4" y="111.9" transform="rotate(-90 67.4 111.9)">470K</text>
<text x="93.3" y="112.8">LSP2</text>
<text x="180.9" y="110">+12V</text>
<text x="225.3" y="111.4">1K</text>
<text x="32.3" y="114.3">GND</text>
<text x="103.3" y="114.4" transform="rotate(-90 103.3 114.4)">R13</text>
<text x="108" y="114.4" transform="rotate(-90 108 114.4)">15</text>
<text x="120" y="114.9">IC4</text>
<text x="149" y="116.9" transform="rotate(-90 149 116.9)">R15</text>
<text x="153.8" y="117" transform="rotate(-90 153.8 117)">10K</text>
<text x="225.4" y="116.8">R16</text>
<text x="247.6" y="116.5">LED6</text>
<text x="252.7" y="114.3">J</text>
<text x="82" y="125.9">BC547</text>
<text x="82" y="123.3">T2</text>
<text x="109.2" y="125.9" transform="rotate(-90 109.2 125.9)">+12V</text>
<text x="182.2" y="124">IC3P</text>
<text x="225.3" y="121.5">1K</text>
<text x="252.4" y="124.5">V</text>
<text x="47.6" y="131.7">470K</text>
<text x="47.7" y="126.9">R18</text>
<text x="76.9" y="127.8">IC2B</text>
<text x="172.9" y="128.4" transform="rotate(-90 172.9 128.4)">LSP3</text>
<text x="225.3" y="131.7">1K</text>
<text x="225.4" y="126.9">R19</text>
<text x="247.6" y="126.6">LED7</text>
<text x="30.2" y="132.2" transform="rotate(-90 30.2 132.2)">R17</text>
<text x="32.4" y="132.2" transform="rotate(-90 32.4 132.2)">10K</text>
<text x="76.9" y="136">LM358N</text>
<text x="111.4" y="133.1">C9</text>
<text x="147.8" y="136.9" transform="rotate(-90 147.8 136.9)">+12V</text>
<text x="181.6" y="136.7">GND</text>
<text x="225.4" y="137">R20</text>
<text x="247.6" y="136.8">LED8</text>
<text x="252.4" y="134.6">B</text>
<text x="74.7" y="142.1">470K</text>
<text x="111.3" y="138.2">10n</text>
<text x="120" y="138.7">NE555N</text>
<text x="225.3" y="141.9">1K</text>
<text x="34.7" y="144.9" transform="rotate(-90 34.7 144.9)">R21</text>
<text x="39.5" y="144.9" transform="rotate(-90 39.5 144.9)">2K2</text>
<text x="76" y="146.9">R22</text>
<text x="108" y="146.8">GND</text>
<text x="113" y="144.3">GND</text>
<text x="225.4" y="147.2">R23</text>
<text x="247.6" y="146.9">LED9</text>
<text x="252.2" y="144.8">R</text>
<text x="33" y="155.9">-12V</text>
<text x="225.3" y="152">1K</text>
<text x="252.7" y="154.9">J</text>
<text x="62.6" y="157.5" transform="rotate(-90 62.6 157.5)">R25</text>
<text x="67.4" y="157.6" transform="rotate(-90 67.4 157.6)">470K</text>
<text x="93.1" y="157.5" transform="rotate(-90 93.1 157.5)">R24</text>
<text x="97.9" y="157.6" transform="rotate(-90 97.9 157.6)">33K</text>
<text x="105.9" y="160.9">C10</text>
<text x="225.4" y="157.4">R26</text>
<text x="246.2" y="157.1">LED10</text>
<text x="105.9" y="166">10µ</text>
<text x="225.3" y="162.1">1K</text>
<text x="260.3" y="167.1">GND</text>
<text x="62.3" y="169.6">GND</text>
<text x="91.4" y="171.2">-12V</text>
<text x="102.9" y="174.7">GND</text>
</g>
<g font-size="2.1">
<text x="190.8" y="24.9">OUT</text>
<text x="193.3" y="28.6">GND</text>
<text x="198.4" y="24.9">IN</text>
<text x="66.3" y="31.5" transform="rotate(-90 66.3 31.5)">E</text>
<text x="69.6" y="34.1">S</text>
<text x="66.3" y="38.8" transform="rotate(-90 66.3 38.8)">A</text>
<text x="76.5" y="47.4" transform="rotate(-90 76.5 47.4)">8</text>
<text x="70.2" y="49.3">2</text>
<text x="82.3" y="51.9">1</text>
<text x="36" y="59.5">1</text>
<text x="36" y="56.9">2</text>
<text x="70.2" y="54.4">3</text>
<text x="76.5" y="58.3" transform="rotate(-90 76.5 58.3)">4</text>
<text x="185.8" y="70.7">Q1</text>
<text x="185.8" y="68.2">Q0</text>
<text x="193.4" y="69.6">2</text>
<text x="193.4" y="67.1">3</text>
<text x="185.8" y="73.3">Q2</text>
<text x="185.8" y="75.8">Q3</text>
<text x="193.4" y="72.2">4</text>
<text x="193.4" y="74.7">7</text>
<text x="193.4" y="77.3">10</text>
<text x="171.2" y="79.8">14</text>
<text x="178.2" y="80.9">CLK</text>
<text x="185.8" y="80.9">Q5</text>
<text x="185.8" y="83.4">Q6</text>
<text x="185.8" y="78.4">Q4</text>
<text x="193.4" y="79.8">1</text>
<text x="193.4" y="82.3">5</text>
<text x="30.8" y="84.9" transform="rotate(-90 30.8 84.9)">3</text>
<text x="34" y="87.4">2</text>
<text x="171.2" y="90">13</text>
<text x="185.8" y="86">Q7</text>
<text x="185.8" y="88.5">Q8</text>
<text x="193.4" y="84.9">6</text>
<text x="193.4" y="87.4">9</text>
<text x="193.4" y="90">11</text>
<text x="30.8" y="91.9" transform="rotate(-90 30.8 91.9)">1</text>
<text x="171.2" y="95">15</text>
<text x="178.2" y="91.1">ENA</text>
<text x="185.8" y="91.1">Q9</text>
<text x="193.4" y="95">12</text>
<text x="178.2" y="96.1">RES</text>
<text x="185.4" y="96.1">CO</text>
<text x="118.4" y="117.9">2</text>
<text x="122.3" y="119">TR</text>
<text x="131.2" y="119">Q</text>
<text x="135.6" y="117.9">3</text>
<text x="183.1" y="118.4" transform="rotate(-90 183.1 118.4)">16</text>
<text x="35.8" y="125.4" transform="rotate(-90 35.8 125.4)">E</text>
<text x="116.5" y="122.9">4</text>
<text x="122.3" y="124.1">R</text>
<text x="129.2" y="124.1">DIS</text>
<text x="135.6" y="122.9">7</text>
<text x="39.1" y="128">S</text>
<text x="67.6" y="128">5</text>
<text x="79.7" y="130.6">7</text>
<text x="118.4" y="128">5</text>
<text x="122.3" y="129.2">CV</text>
<text x="128.3" y="129.2">THR</text>
<text x="135.6" y="128">6</text>
<text x="183.1" y="129.4" transform="rotate(-90 183.1 129.4)">8</text>
<text x="35.8" y="132.7" transform="rotate(-90 35.8 132.7)">A</text>
<text x="67.6" y="133.1">6</text>
<text x="118.4" y="133.1">1</text>
<text x="122.3" y="134.2">GND</text>
<text x="130.2" y="134.2">V+</text>
<text x="135.6" y="133.1">8</text>
</g>
<g font-size="1.8">
<text x="213.4" y="26.4" transform="rotate(-90 213.4 26.4)">+</text>
<text x="223.5" y="26.4" transform="rotate(-90 223.5 26.4)">+</text>
<text x="25.4" y="41.7" transform="rotate(-90 25.4 41.7)">+</text>
<text x="44.9" y="51.5">+</text>
<text x="100.8" y="54.1">+</text>
<text x="129.5" y="59.4" transform="rotate(-90 129.5 59.4)">+</text>
<text x="215.8" y="56.2" transform="rotate(-90 215.8 56.2)">+</text>
<text x="185.4" y="120.7" transform="rotate(-90 185.4 120.7)">VDD</text>
<text x="185.4" y="129.1" transform="rotate(-90 185.4 129.1)">VSS</text>
<text x="104.2" y="161" transform="rotate(-90 104.2 161)">+</text>
</g>
</svg>
